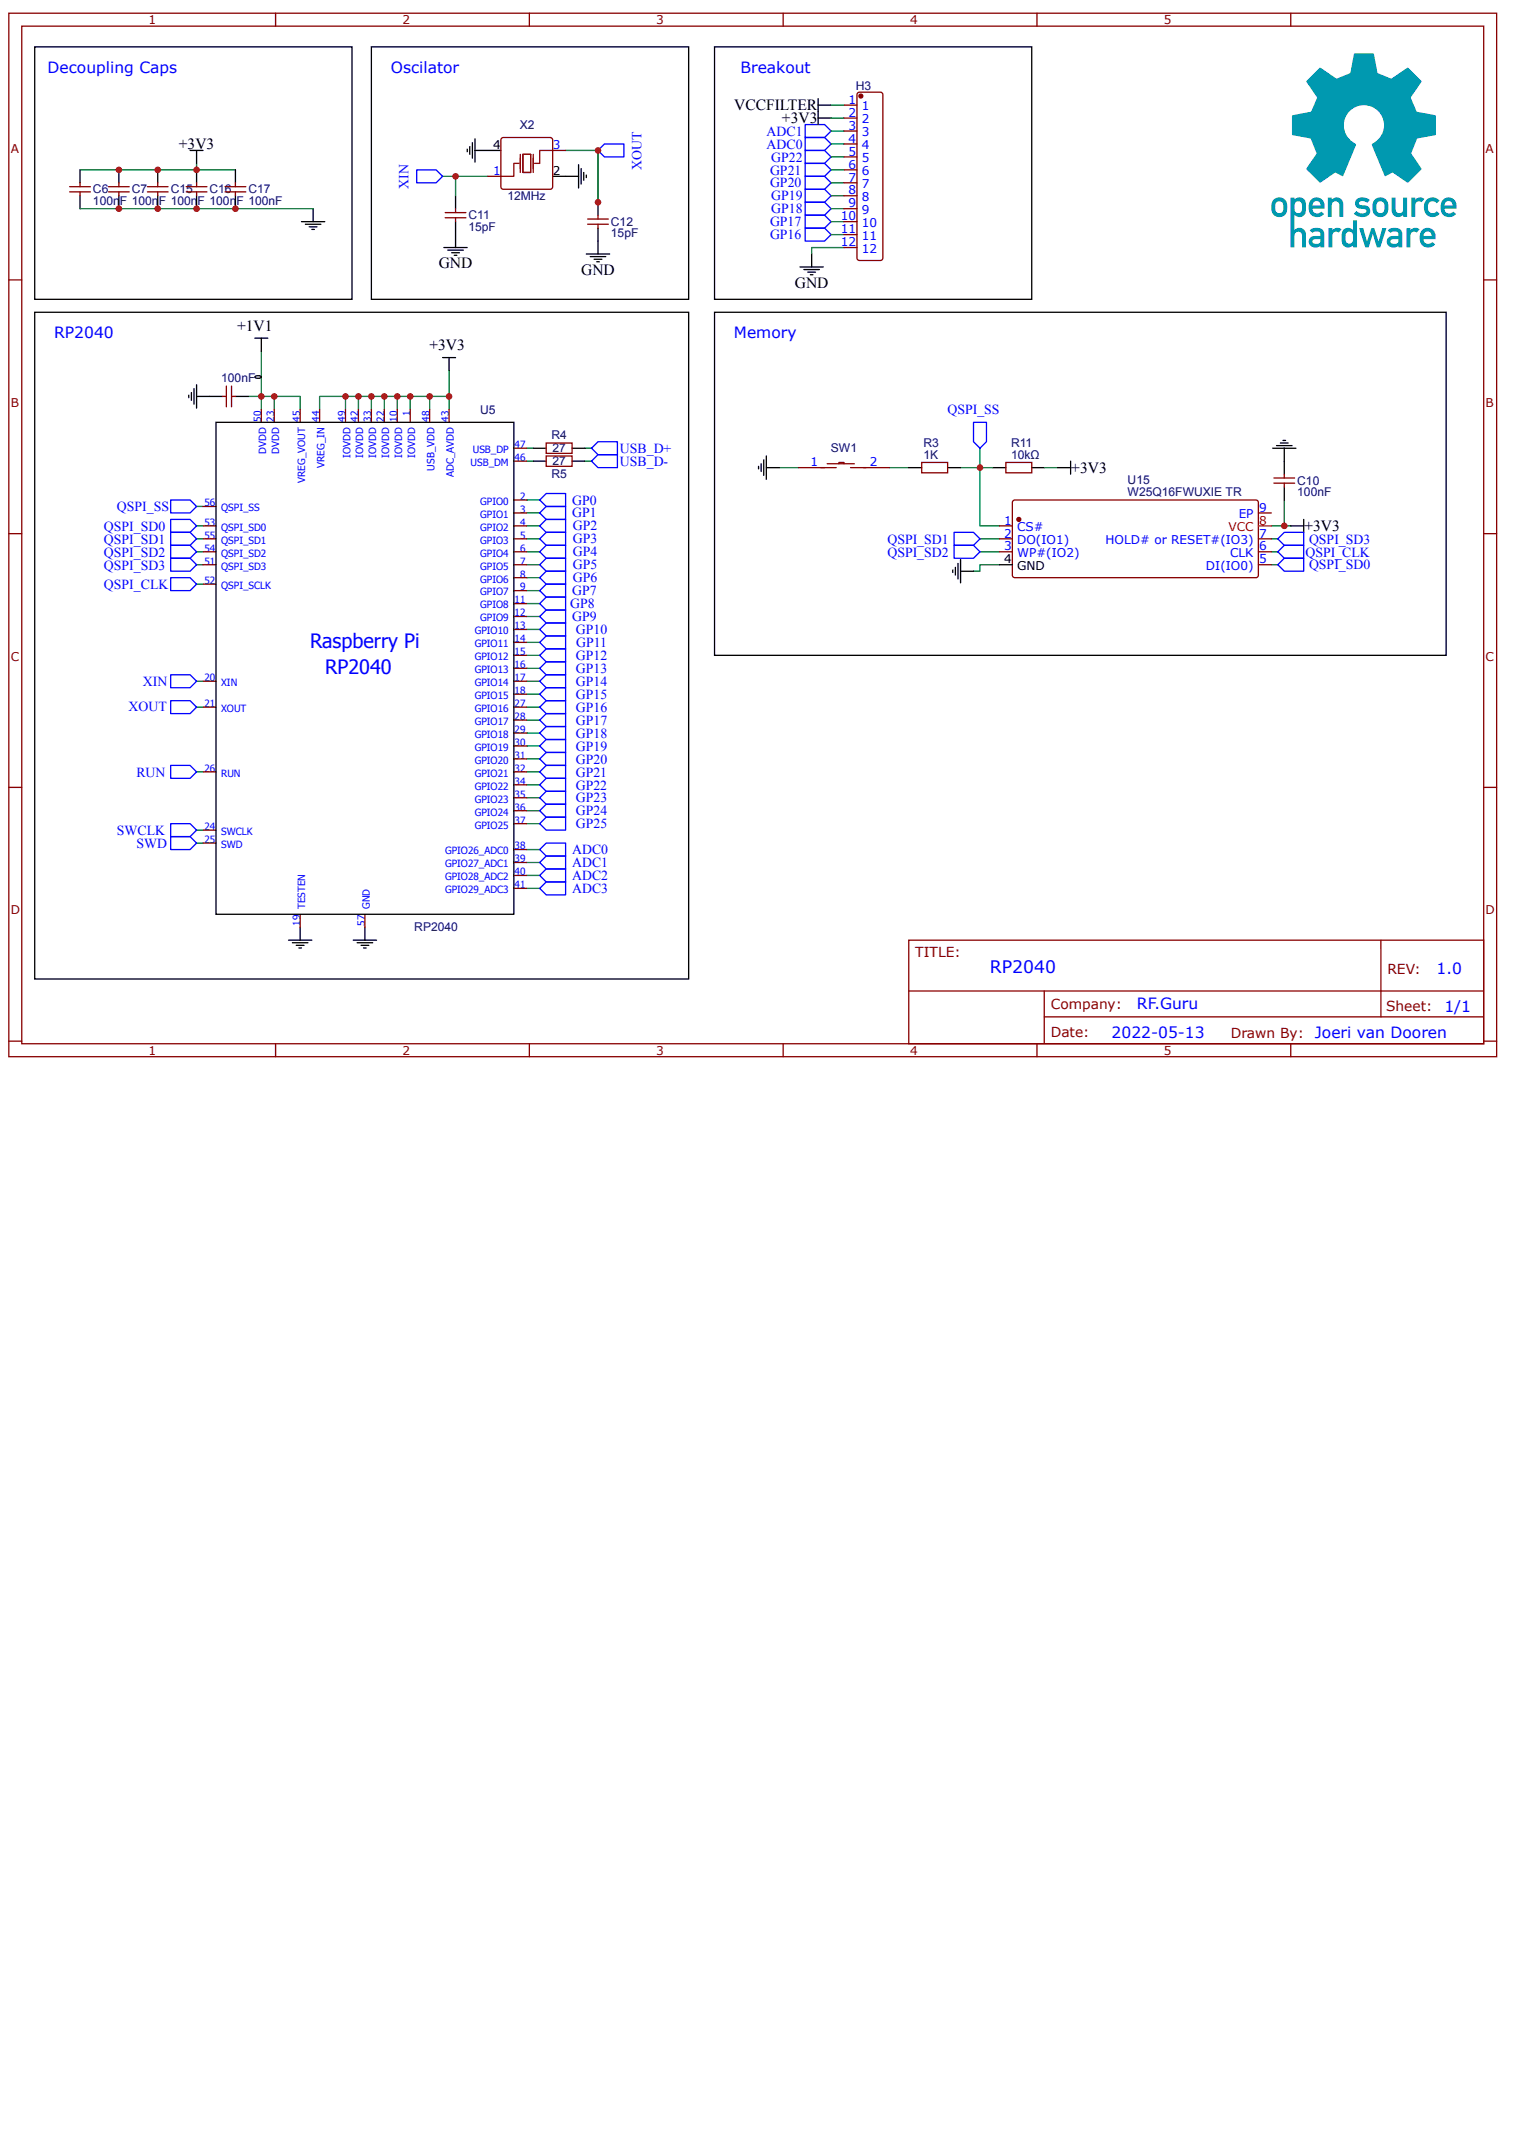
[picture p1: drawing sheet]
<svg xmlns="http://www.w3.org/2000/svg" width="210mm" height="297mm" viewBox="0 0 210 297" stroke-linecap="round" stroke-linejoin="round" font-family="sans-serif">
<g fill="none" stroke="#800" stroke-width=".18">
<path d="M1.2 1.8h205.3v144.1h-205.3zM3 3.6h201.8v140.5h-201.8zM38 1.8v1.8M69.2 19.1l.3-.1h6.4a.36 .36 0 0 1 .4 .3v6.5a.36 .36 0 0 1-.4 .3h-6.4a.36 .36 0 0 1-.4-.3v-6.5zM73.1 1.8v1.8M108.1 1.8v1.8M143.1 1.8v1.8M178.1 1.8v1.8M1.2 38.6h1.8M9.6 26.5h2.9M9.6 25.8h2.9M11 25.2v.6"/>
<path d="M11 26.5v.5M15 26.5h2.8M15 25.8h2.8M16.4 25.2v.6M16.4 26.5v.5M20.3 26.5h2.9M20.3 25.8h2.9M21.8 25.2v.6M21.8 26.5v.5M25.7 26.5h2.9M25.7 25.8h2.9M27.1 25.2v.6"/>
<path d="M27.1 26.5v.5M31.1 26.5h2.8M31.1 25.8h2.8M32.5 25.2v.6M32.5 26.5v.5M61.4 30.1h2.9M61.4 29.3h2.9M62.9 28.8v.5M62.9 30.1v.5M67.3 24.3h1.8M76.3 20.8h1.8M81.1 31h2.9"/>
<path d="M81.1 30.2h2.9M82.5 29.7v.5M82.5 31v.5M204.8 38.6h1.7M30.7 54.7h.5M31.2 53.3v2.8M32 53.3v2.8M32 54.7h.5M36.1 56.5v1.8M37.9 56.5v1.8M41.4 56.5v1.8M44.1 56.5v1.8"/>
<path d="M47.7 56.5v1.8M49.5 56.5v1.8M51.3 56.5v1.8M53 56.5v1.8M54.8 56.5v1.8M56.6 56.5v1.8M59.3 56.5v1.8M62 56.5v1.8M1.2 73.7h1.8M28 77.9h1.8M28 76.2h1.8M28 69.9h1.8"/>
<path d="M28 74.4h1.8M28 72.6h1.8M70.9 79.7h1.8M70.9 77.9h1.8M70.9 76.2h1.8M70.9 74.4h1.8M70.9 72.6h1.8M70.9 61.9h1.8M70.9 63.7h1.8M70.9 70.8h1.8M70.9 69h1.8M75.4 61.2h3.6v1.4h-3.6z"/>
<path d="M75.4 62.9h3.6v1.5h-3.6zM110.2 64.5h5.2M114.2 64h3.7M115.8 64v-.2h.7v.2M117.4 64.5h5.3M127.2 63.8h3.6v1.5h-3.6zM138.8 63.8h3.6v1.5h-3.6zM139.8 69.1l.3-.1h33.2a.36 .36 0 0 1 .4 .4v10a.36 .36 0 0 1-.4 .3h-33.2a.36 .36 0 0 1-.4-.3v-10zM175.8 66.7h2.9M175.8 66h2.9M177.2 65.4v.6M177.2 66.7v.5"/>
<path d="M204.8 73.7h1.7M28 80.6h1.8M28 97.6h1.8M28 94h1.8M70.9 81.5h1.8M70.9 99.4h1.8M70.9 97.6h1.8M70.9 94h1.8M70.9 95.8h1.8M70.9 92.2h1.8M70.9 90.5h1.8M70.9 88.7h1.8"/>
<path d="M70.9 86.9h1.8M70.9 85.1h1.8M70.9 83.3h1.8M1.2 108.7h1.8M28 106.5h1.8M28 116.4h1.8M28 114.6h1.8M70.9 119h1.8M70.9 117.3h1.8M70.9 113.7h1.8M70.9 111.9h1.8M70.9 110.1h1.8"/>
<path d="M70.9 108.3h1.8M70.9 106.5h1.8M70.9 104.8h1.8M70.9 103h1.8M70.9 101.2h1.8M204.8 108.7h1.7M41.4 126.2v1.8M50.4 126.2v1.8M70.9 122.6h1.8M70.9 120.8h1.8M125.4 129.8h79.4v14.3h-79.4zM125.4 136.8h79.3"/>
<path d="M144.1 136.8v7.1M190.6 129.8v10.6M1.2 143.7h1.8M38 144.1v1.8M73.1 144.1v1.8M108.1 144.1v1.8M143.1 144.1v1.8M144.1 140.4h60.6M178.1 144.1v1.8M204.8 143.7h1.7"/>
</g>
<g fill="none" stroke="#080" stroke-width=".18">
<path d="M11 23.4h21.5M11 28.8h32.2M27.1 22.6v.8M61.1 24.3h6.2M62.9 24.3v2.7M78.1 20.8h4.4v7.1v-7.1M36.1 48.5v6.2h-1.8M37.9 54.7h-1.8v1.8M37.9 56.5v-1.8h3.5v1.8M47.7 54.7h-3.6v1.8M49.5 54.7v1.8M51.3 54.7v1.8"/>
<path d="M53 54.7v1.8M54.8 54.7v1.8M56.6 54.7v1.8M59.3 54.7v1.8M62 54.7h-14.3v1.8M62 51.1v5.4M27.1 74.4h.9M27.1 76.2h.9M27.1 77.9h.9M27.1 72.6h.9M27.1 69.9h.9M72.7 74.4h1.8"/>
<path d="M72.7 76.2h1.8M72.7 77.9h1.8M72.7 72.6h1.8M72.7 79.7h1.8M72.7 70.8h1.8M72.7 69h1.8M72.7 61.9h.9M72.7 63.7h.9M80.7 61.9h.9M80.7 63.7h.9M107.5 64.5h2.7M122.7 64.5h2.7"/>
<path d="M132.6 64.5h2.6v8.1h2.7M135.2 61.9v2.6h1.8M135.2 74.4h2.7M135.2 76.2h2.7M137.9 77.9h-2.7v.9h-.9M144.2 64.5h1.8M175.4 74.4h.9M175.4 76.2h.9M175.4 77.9h.9M177.2 69v3.6h-1.8M177.2 72.6h.9M27.1 97.6h.9"/>
<path d="M27.1 94h.9M27.1 80.6h.9M72.7 99.4h1.8M72.7 97.6h1.8M72.7 95.8h1.8M72.7 94h1.8M72.7 92.2h1.8M72.7 90.5h1.8M72.7 88.7h1.8M72.7 86.9h1.8M72.7 85.1h1.8M72.7 83.3h1.8"/>
<path d="M72.7 81.5h1.8M27.1 106.5h.9M27.1 116.4h.9M27.1 114.6h.9M72.7 119h1.8M72.7 117.3h1.8M72.7 113.7h1.8M72.7 111.9h1.8M72.7 110.1h1.8M72.7 108.3h1.8M72.7 106.5h1.8M72.7 104.8h1.8"/>
<path d="M72.7 103h1.8M72.7 101.2h1.8M72.7 122.6h1.8M72.7 120.8h1.8"/>
</g>
<g fill="none" stroke="#000" stroke-width=".18">
<path d="M65.2 19.7v2.1M65.5 19.2v3.2M11 23.4v1.8M11 27v1.8M16.4 23.4v1.8M16.4 27v1.8M21.8 23.4v1.8M21.8 27v1.8M26.2 20.8h1.8M27.1 20.8v1.8M27.1 23.4v1.8M27.1 27v1.8"/>
<path d="M32.5 23.4v1.8M32.5 27v1.8M41.6 30.6h3.2M42.1 31h2.2M42.7 31.3h1M43 31.7h.4M43.2 28.8v1.8M61.3 34.2h3.2M61.8 34.5h2.1M62.3 34.9h1.1M62.7 35.2h.3M62.9 27v1.8"/>
<path d="M62.9 30.6v3.6M64.5 20.6v.3M64.8 20.2v1.1M65.5 20.8h3.6M76.3 24.3h3.5M79.8 22.7v3.2M80.2 23.3v2.1M80.6 23.8v1.1M80.9 24.2v.3M80.9 35.1h3.2M81.5 35.4h2.1M82 35.8h1.1"/>
<path d="M82.3 36.1h.4M82.5 27.9v1.8M82.5 31.5v3.6M26.1 54.5v.4M26.4 54.2v1.1M26.8 53.6v2.2M27.1 54.7h3.6M27.1 53.1v3.2M29.8 58.3h41.1v67.9h-41.1zM32.5 54.7h1.8M35.2 46.7h1.8M35.2 52l.6-.1 .3 .1a.65 .65 0 0 1-.9 0z"/>
<path d="M36.1 46.7v1.8M61.1 49.4h1.8M62 49.4v1.7M73.6 61.9h1.8M73.6 63.7h1.8M79 61.9h1.7M79 63.7h1.7M104.7 64.4v.3M105 64v1.1M105.4 63.5v2.1M105.8 64.5h1.7M105.8 62.9v3.3"/>
<path d="M125.4 64.5h1.8M130.8 64.5h1.8M131.5 78.7v.3M131.8 78.3v1.1M132.2 77.8v2.1M132.6 78.8h1.7M132.6 77.2v3.3M137 64.5h1.8M142.4 64.5h1.8M146 64.5h1.7M147.7 63.7v1.7M175.6 61.9h3.2"/>
<path d="M176.2 61.5h2.1M176.7 61.2h1.1M177.1 60.8h.3M177.2 61.9v3.5M177.2 67.2v1.8M178.1 72.6h1.8M179.9 71.7v1.8M39.8 129.8h3.2M40.4 130.1h2.1M40.9 130.5h1.1M41.2 130.8h.4M41.4 128v1.8"/>
<path d="M48.8 129.8h3.2M49.3 130.1h2.1M49.8 130.5h1.1M50.2 130.8h.3M50.4 128v1.8"/>
</g>
<g fill="none" stroke="#00f" stroke-width=".18">
<path d="M57.5 23.4h2.7l.9 .9-.9 .9h-2.7zM82.5 20.8l.9-.9h2.7v1.8h-2.7zM134.3 58.3h1.8v2.7l-.9 .9-.9-.9zM23.6 77.1h2.6l.9 .8-.9 .9h-2.6zM23.6 75.3h2.6l.9 .9-.9 .9h-2.6zM23.6 73.5h2.6l.9 .9-.9 .9h-2.6zM23.6 79.7h2.6l.9 .9-.9 .9h-2.6zM23.6 71.7h2.6l.9 .9-.9 .9h-2.6zM23.6 69h2.6l.9 .9-.9 .9h-2.6zM74.5 70.8l.9-.9h2.7v1.8h-2.7zM74.5 69l.9-.9h2.7v1.8h-2.7zM74.5 79.7l.9-.9h2.7v1.8h-2.7z"/>
<path d="M74.5 77.9l.9-.8h2.7v1.7h-2.7zM75.4 75.3h2.7v1.8h-2.7l-.9-.9zM75.4 73.5h2.7v1.8h-2.7l-.9-.9zM75.4 71.7h2.7v1.8h-2.7l-.9-.9zM81.6 63.7l.9-.9h2.7v1.7h-2.7zM81.6 61.9l.9-.9h2.7v1.8h-2.7zM131.7 75.3h2.6l.9 .9-.9 .9h-2.6zM131.7 73.5h2.6l.9 .9-.9 .9h-2.6zM176.3 76.2l.9-.9h2.7v1.8h-2.7zM176.3 74.4l.9-.9h2.7v1.8h-2.7zM176.3 77.9l.9-.8h2.7v1.7h-2.7zM23.6 96.7h2.6l.9 .9-.9 .9h-2.6z"/>
<path d="M23.6 93.1h2.6l.9 .9-.9 .9h-2.6zM74.5 99.4l.9-.9h2.7v1.8h-2.7zM74.5 97.6l.9-.9h2.7v1.8h-2.7zM74.5 95.8l.9-.9h2.7v1.8h-2.7zM74.5 94l.9-.9h2.7v1.8h-2.7zM74.5 92.2l.9-.8h2.7v1.7h-2.7zM74.5 90.5l.9-.9h2.7v1.8h-2.7zM74.5 85.1l.9-.9h2.7v1.8h-2.7zM74.5 81.5l.9-.9h2.7v1.8h-2.7zM74.5 86.9l.9-.9h2.7v1.8h-2.7zM74.5 83.3l.9-.9h2.7v1.8h-2.7zM75.4 87.8h2.7v1.8h-2.7l-.9-.9z"/>
<path d="M23.6 115.5h2.6l.9 .9-.9 .9h-2.6zM23.6 113.7h2.6l.9 .9-.9 .9h-2.6zM23.6 105.6h2.6l.9 .9-.9 .9h-2.6zM74.5 113.7l.9-.9h2.7v1.8h-2.7zM74.5 111.9l.9-.9h2.7v1.8h-2.7zM74.5 110.1l.9-.9h2.7v1.8h-2.7zM74.5 104.8l.9-.9h2.7v1.7h-2.7zM74.5 103l.9-.9h2.7v1.8h-2.7zM74.5 101.2l.9-.9h2.7v1.8h-2.7zM74.5 119l.9-.8h2.7v1.7h-2.7zM74.5 117.3l.9-.9h2.7v1.8h-2.7zM74.5 108.3l.9-.9h2.7v1.8h-2.7z"/>
<path d="M74.5 106.5l.9-.9h2.7v1.8h-2.7zM74.5 122.6l.9-.9h2.7v1.8h-2.7zM74.5 120.8l.9-.9h2.7v1.8h-2.7z"/>
</g>
<path d="M71.6 22.6h-.7v1.7h-1.8M71.8 21.3v2.5M72.2 21.3h1v2.5h-1zM73.6 21.3v2.5M76.3 20.8h-1.8v1.8h-.7" fill="none" stroke="#801" stroke-width=".18"/>
<circle cx="140.6" cy="71.7" r=".27" fill="#800"/>
<g fill="none" stroke="#800" stroke-width=".18">
<path d="M118.4 12.8l.2-.1h2.9a.36 .36 0 0 1 .3 .4v22.5a.36 .36 0 0 1-.3 .4h-2.9a.36 .36 0 0 1-.3-.4v-22.5zM137.9 72.6h1.8M137.9 74.4h1.8M137.9 76.2h1.8M173.7 74.4h1.7M173.7 76.2h1.7M173.7 77.9h1.7M173.7 70.8h1.7"/>
<circle cx="140.6" cy="71.7" r=".27"/>
</g>
<path d="M112.9 16.3h1.8M112.9 13.6v3.6M112.9 14.5h1.8M110.4 36.8h3.2M110.9 37.2h2.2M111.5 37.6h1M111.8 37.9h.4M112 35.1v1.7M137.9 77.9h1.8" fill="none" stroke="#000" stroke-width=".18"/>
<path d="M173.7 72.6h1.7" fill="none" stroke="#f00" stroke-width=".18"/>
<path d="M111.1 17.2h2.7l.9 .9-.9 .9h-2.7zM111.1 19h2.7l.9 .9-.9 .9h-2.7zM111.1 31.5h2.7l.9 .9-.9 .9h-2.7zM111.1 29.7h2.7l.9 .9-.9 .9h-2.7zM111.1 24.3h2.7l.9 .9-.9 .9h-2.7zM111.1 22.6h2.7l.9 .8-.9 .9h-2.7zM111.1 20.8h2.7l.9 .9-.9 .9h-2.7zM111.1 27.9h2.7l.9 .9-.9 .9h-2.7zM111.1 26.1h2.7l.9 .9-.9 .9h-2.7z" fill="none" stroke="#00f" stroke-width=".18"/>
<path d="M114.7 14.5h1.8M114.7 16.3h1.8M114.7 18.1h1.8M114.7 19.9h1.8M114.7 21.7h1.8M114.7 23.4h1.8M114.7 25.2h1.8M114.7 27h1.8M114.7 28.8h1.8M114.7 30.6h1.8M114.7 32.4h1.8M116.5 34.2h-4.5v.9" fill="none" stroke="#080" stroke-width=".18"/>
<circle cx="118.8" cy="13.3" r=".27" fill="#800"/>
<g fill="none" stroke="#800" stroke-width=".18">
<path d="M116.5 14.5h1.8M116.5 16.3h1.8M116.5 18.1h1.8M116.5 19.9h1.8M116.5 21.7h1.8M116.5 23.4h1.8M116.5 25.2h1.8M116.5 27h1.8M116.5 28.8h1.8M116.5 30.6h1.8M116.5 32.4h1.8M116.5 34.2h1.8"/>
<circle cx="118.8" cy="13.3" r=".27"/>
</g>
<path d="M4.8 6.5h43.8v34.8h-43.8zM51.3 6.5h43.7v34.8h-43.7zM98.6 6.5h43.8v34.8h-43.8zM4.8 43.1h90.2v92h-90.2zM98.6 43.1h101v47.4h-101z" fill="none" stroke="#000" stroke-width=".18"/>
<g fill="#0099b0">
<path d="M180.3 11.2l1.9-1.9 2.3 1.5 1.7-.7 .2-.1 .4-2.5 .2-.1h2.6l.5 2.7 1.8 .7h.2l2.1-1.4h.2l1.8 1.8-1.5 2.3 .8 1.8 .1 .1 2.4 .5 .2 .1-.1 2.6-2.5 .5-.8 2v.2l1.4 1.9-.1 .2-1.8 1.8-2.1-1.4-1.1 .5-1.8-4.4a2.83 2.83 0 0 0 1.6-3.1 2.83 2.83 0 0 0-2.7-2.3 2.8 2.8 0 0 0-2.7 2.2 2.8 2.8 0 0 0 1.6 3.2v.1l-1.8 4.3-1-.5-2.1 1.4-1.9-1.8v-.2l1.4-1.9v-.2l-.8-2-2.6-.5v-2.6l.1-.1 2.5-.5 .8-1.8v-.2l-1.4-2.1z"/>
<path d="M178.9 27.9a1.33 1.33 0 0 0 0 1.5h.3a.62 .62 0 0 0 .5-.8 .6 .6 0 0 0-.2-.6 .6 .6 0 0 0-.6-.1zM178.1 27.3h.5v.3a.9 .9 0 0 1 1.1-.3 .9 .9 0 0 1 .5 .9v.8a.9 .9 0 0 1-.5 .9 .9 .9 0 0 1-1.1-.2v2.1a.91 .91 0 0 1 1-.3 .91 .91 0 0 1 .6 .9v1.7h-.5l-.1-1.9a.53 .53 0 0 0-.9 0l-.1 1.9h-.5z"/>
</g>
<g fill="#0099b0">
<path d="M180.9 31.7l-.2 .1 .5 .4a.72 .72 0 0 1 1-.1v.5h-.7a.81 .81 0 0 0-.9 .8 .81 .81 0 0 0 .9 .8 .67 .67 0 0 0 .7-.3v.2h.5v-1.8a1.01 1.01 0 0 0-1.3-.8zM181.2 33.2l.4-.2h.6a.49 .49 0 0 1-.1 .5 .49 .49 0 0 1-.5 .2l-.4-.2z" fill-rule="evenodd"/>
<path d="M183.3 31.5h.6v.3a.89 .89 0 0 1 1.2-.2l-.4 .5a.53 .53 0 0 0-.7 .1l-.1 1.9h-.6z" fill-rule="evenodd"/>
<path d="M185.3 31.8a2.82 2.82 0 0 0 0 2 .92 .92 0 0 0 1.4 .1v.2h.6v-3.7h-.6v1.4a.91 .91 0 0 0-1.4 0zM185.9 32.1l.3-.1a.62 .62 0 0 1 .5 .8 .6 .6 0 0 1-.1 .7 .6 .6 0 0 1-.7 .1 1.33 1.33 0 0 1 0-1.5z" fill-rule="evenodd"/>
<path d="M187.6 31.5h.5l.5 1.8 .7-1.8h.3l.6 1.8 .6-1.8h.5l-.8 2.6h-.5l-.5-1.8-.6 1.8h-.5z" fill-rule="evenodd"/>
<path d="M191.7 31.7l-.2 .1 .4 .4a.72 .72 0 0 1 1-.1l.1 .5h-.8a.81 .81 0 0 0-.8 .8 .81 .81 0 0 0 .9 .8 .67 .67 0 0 0 .7-.3v.2h.5v-1.8a1.01 1.01 0 0 0-1.4-.8zM191.9 33.2l.4-.2h.7a.49 .49 0 0 1-.1 .5 .49 .49 0 0 1-.5 .2l-.5-.2z" fill-rule="evenodd"/>
<path d="M194.1 31.5h.5l.1 .3a.89 .89 0 0 1 1.2-.2l-.4 .5a.53 .53 0 0 0-.8 .1l-.1 1.9h-.5z" fill-rule="evenodd"/>
<path d="M196.4 31.6a1.64 1.64 0 0 0 0 2.4 1.31 1.31 0 0 0 1.7-.3l-.4-.3a.68 .68 0 0 1-.8 .2 .68 .68 0 0 1-.4-.6h1.6a1.16 1.16 0 0 0-.4-1.3 1.16 1.16 0 0 0-1.3-.1zM196.6 32.1a.56 .56 0 0 1 .7-.1 .56 .56 0 0 1 .3 .6h-1.1z" fill-rule="evenodd"/>
<path d="M175.7 27.6a1.58 1.58 0 0 0 .5 2.3 1.13 1.13 0 0 0 1.4-1.3 1.12 1.12 0 0 0-.5-1.2 1.12 1.12 0 0 0-1.4 .2zM176.1 28a.6 .6 0 0 1 .8-.1 .6 .6 0 0 1 .2 .7 .6 .6 0 0 1-.6 .8 .6 .6 0 0 1-.5-.8z" fill-rule="evenodd"/>
<path d="M181.1 27.4a1.64 1.64 0 0 0 0 2.4 1.31 1.31 0 0 0 1.6-.3l-.4-.3a.68 .68 0 0 1-.7 .2 .68 .68 0 0 1-.5-.6h1.7a1.16 1.16 0 0 0-.4-1.3 1.16 1.16 0 0 0-1.3-.1zM181.3 27.9a.56 .56 0 0 1 .6-.1 .56 .56 0 0 1 .4 .6h-1.2z" fill-rule="evenodd"/>
<path d="M183.2 27.3h.6v.3a.91 .91 0 0 1 1-.3 .91 .91 0 0 1 .6 .9v1.7h-.6v-1.9a.53 .53 0 0 0-.9 0l-.1 1.9h-.6z" fill-rule="evenodd"/>
<path d="M187.3 27.5a1.54 1.54 0 0 1 1.7 .1l-.3 .4a.73 .73 0 0 0-1.2 .1l.2 .2h.2a.94 .94 0 0 1 1.2 .8 1.18 1.18 0 0 1-1.7 .7l-.6-.3 .4-.4a1.05 1.05 0 0 0 1.3 .2v-.3l-.3-.1a.99 .99 0 0 1-1.2-.8l.1-.4z" fill-rule="evenodd"/>
<path d="M189.7 27.6a1.58 1.58 0 0 0 .4 2.3 1.13 1.13 0 0 0 1.5-1.3 1.12 1.12 0 0 0-.6-1.2 1.12 1.12 0 0 0-1.3 .2zM190.1 28a.6 .6 0 0 1 .7-.1 .6 .6 0 0 1 .3 .7 .6 .6 0 0 1-.6 .8 .6 .6 0 0 1-.6-.8z" fill-rule="evenodd"/>
<path d="M192.1 27.3h.5l.1 1.9a.53 .53 0 0 0 .9 0v-1.9h.6v2.6h-.6v-.2a.91 .91 0 0 1-1 .2 .91 .91 0 0 1-.5-.9z" fill-rule="evenodd"/>
<path d="M194.8 27.3h.5v.3a.89 .89 0 0 1 1.3-.2l-.4 .5a.53 .53 0 0 0-.8 .1l-.1 1.9h-.5z" fill-rule="evenodd"/>
<path d="M196.8 27.7a1.22 1.22 0 0 1 1.9 0l-.4 .4a.69 .69 0 0 0-.9-.3 .69 .69 0 0 0-.4 .8 .69 .69 0 0 0 .4 .8 .69 .69 0 0 0 .9-.2l.4 .3a1.22 1.22 0 0 1-1.5 .4 1.22 1.22 0 0 1-.7-1.3l.1-.5z" fill-rule="evenodd"/>
<path d="M199.3 27.4a1.64 1.64 0 0 0 0 2.4 1.31 1.31 0 0 0 1.6-.3l-.3-.3a.68 .68 0 0 1-.8 .2 .68 .68 0 0 1-.5-.6h1.7a1.16 1.16 0 0 0-.4-1.3 1.16 1.16 0 0 0-1.3-.1zM199.5 27.9a.56 .56 0 0 1 .6-.1 .56 .56 0 0 1 .4 .6h-1.2z" fill-rule="evenodd"/>
</g>
<g fill="#c00">
<circle cx="135.2" cy="64.5" r=".45"/>
<circle cx="177.2" cy="72.6" r=".45"/>
<circle cx="36.1" cy="54.7" r=".45"/>
<circle cx="37.9" cy="54.7" r=".45"/>
<circle cx="47.7" cy="54.7" r=".45"/>
<circle cx="59.3" cy="54.7" r=".45"/>
<circle cx="56.6" cy="54.7" r=".45"/>
<circle cx="54.8" cy="54.7" r=".45"/>
<circle cx="53" cy="54.7" r=".45"/>
<circle cx="51.3" cy="54.7" r=".45"/>
<circle cx="49.5" cy="54.7" r=".45"/>
<circle cx="62" cy="54.7" r=".45"/>
<circle cx="21.8" cy="23.4" r=".45"/>
<circle cx="16.4" cy="23.4" r=".45"/>
<circle cx="27.1" cy="23.4" r=".45"/>
<circle cx="16.4" cy="28.8" r=".45"/>
<circle cx="21.8" cy="28.8" r=".45"/>
<circle cx="27.1" cy="28.8" r=".45"/>
<circle cx="82.5" cy="20.8" r=".45"/>
<circle cx="82.5" cy="27.9" r=".45"/>
<circle cx="62.9" cy="24.3" r=".45"/>
<circle cx="32.5" cy="28.8" r=".45"/>
</g>
<g font-size="2.7" fill="#00f">
<text x="42.8" y="89.4">Raspberry Pi</text>
<text x="44.9" y="93">RP2040</text>
</g>
<text font-size="2.4" fill="#00f" x="136.6" y="134.3">RP2040</text>
<g font-size="2.1" fill="#00f">
<text x="6.6" y="10">Decoupling Caps</text>
<text x="53.9" y="10">Oscilator</text>
<text x="102.2" y="10">Breakout</text>
<text x="7.5" y="46.7">RP2040</text>
<text x="101.3" y="46.7">Memory</text>
<text x="198.3" y="134.5">1.0</text>
<text x="153.4" y="143.3">2022-05-13</text>
<text x="156.9" y="139.3">RF.Guru</text>
<text x="181.5" y="143.2">Joeri van Dooren</text>
<text x="199.3" y="139.7">1/1</text>
</g>
<g font-size="2.1">
<text x="101.3" y="15.2">VCCFILTER</text>
<text x="107.9" y="17">+3V3</text>
<text x="24.7" y="20.6">+3V3</text>
<text x="60.5" y="37">GND</text>
<text x="80.2" y="37.9">GND</text>
<text x="109.7" y="39.7">GND</text>
<text x="32.7" y="45.6">+1V1</text>
<text x="59.3" y="48.3">+3V3</text>
<text x="147.8" y="65.3">+3V3</text>
<text x="180" y="73.3">+3V3</text>
</g>
<g font-size="1.9" fill="#00f">
<text x="88.5" y="23.4" transform="rotate(-90 88.5 23.4)">XOUT</text>
<text x="105.8" y="18.7">ADC1</text>
<text x="105.8" y="20.5">ADC0</text>
<text x="106.4" y="22.3">GP22</text>
<text x="56.4" y="26" transform="rotate(-90 56.4 26)">XIN</text>
<text x="106.3" y="25.9">GP20</text>
<text x="106.3" y="24.1">GP21</text>
<text x="106.4" y="29.4">GP18</text>
<text x="106.4" y="27.7">GP19</text>
<text x="106.3" y="33">GP16</text>
<text x="106.3" y="31.2">GP17</text>
<text x="130.7" y="57.2">QSPI_SS</text>
<text x="85.6" y="64.3">USB_D-</text>
<text x="85.6" y="62.5">USB_D+</text>
<text x="16.1" y="70.6">QSPI_SS</text>
<text x="78.9" y="71.4">GP1</text>
<text x="78.9" y="69.6">GP0</text>
<text x="14.3" y="76.8">QSPI_SD2</text>
<text x="14.3" y="75">QSPI_SD1</text>
<text x="14.3" y="73.3">QSPI_SD0</text>
<text x="79" y="76.8">GP4</text>
<text x="79" y="75">GP3</text>
<text x="79" y="73.2">GP2</text>
<text x="122.5" y="76.8">QSPI_SD2</text>
<text x="122.5" y="75">QSPI_SD1</text>
<text x="180.1" y="76.8">QSPI_CLK</text>
<text x="180.6" y="75">QSPI_SD3</text>
<text x="14.3" y="78.6">QSPI_SD3</text>
<text x="14.3" y="81.3">QSPI_CLK</text>
<text x="78.7" y="84">GP8</text>
<text x="78.9" y="82.1">GP7</text>
<text x="79" y="80.4">GP6</text>
<text x="79" y="78.6">GP5</text>
<text x="180.6" y="78.6">QSPI_SD0</text>
<text x="78.9" y="85.7">GP9</text>
<text x="79.5" y="87.5">GP10</text>
<text x="79.5" y="89.3">GP11</text>
<text x="19.7" y="94.7">XIN</text>
<text x="79.5" y="94.7">GP14</text>
<text x="79.5" y="92.9">GP13</text>
<text x="79.5" y="91.1">GP12</text>
<text x="17.7" y="98.1">XOUT</text>
<text x="79.5" y="101.8">GP18</text>
<text x="79.5" y="100">GP17</text>
<text x="79.5" y="98.3">GP16</text>
<text x="79.5" y="96.5">GP15</text>
<text x="18.8" y="107.2">RUN</text>
<text x="79.5" y="107.2">GP21</text>
<text x="79.5" y="105.4">GP20</text>
<text x="79.5" y="103.6">GP19</text>
<text x="79.5" y="109">GP22</text>
<text x="79.5" y="112.5">GP24</text>
<text x="79.5" y="110.8">GP23</text>
<text x="16.1" y="115.2">SWCLK</text>
<text x="18.8" y="117">SWD</text>
<text x="78.9" y="119.7">ADC1</text>
<text x="78.9" y="117.9">ADC0</text>
<text x="79.5" y="114.3">GP25</text>
<text x="78.9" y="123.2">ADC3</text>
<text x="78.9" y="121.5">ADC2</text>
</g>
<g font-size="1.9" fill="#800">
<text x="126.3" y="132.1">TITLE:</text>
<text x="191.5" y="134.5">REV:</text>
<text x="145" y="143.2">Date:</text>
<text x="145" y="139.3">Company:</text>
<text x="169.8" y="143.2">Drawn By:</text>
<text x="191.3" y="139.6">Sheet:</text>
</g>
<g font-size="1.7" fill="#800">
<text x="20.5" y="3.3">1</text>
<text x="55.5" y="3.3">2</text>
<text x="90.6" y="3.3">3</text>
<text x="125.6" y="3.3">4</text>
<text x="160.6" y="3.3">5</text>
<text x="1.5" y="21.1">A</text>
<text x="205" y="21.1">A</text>
<text x="1.5" y="56.1">B</text>
<text x="205" y="56.1">B</text>
<text x="1.5" y="91.2">C</text>
<text x="205" y="91.2">C</text>
<text x="1.5" y="126.2">D</text>
<text x="205" y="126.2">D</text>
<text x="20.5" y="145.6">1</text>
<text x="55.5" y="145.6">2</text>
<text x="90.6" y="145.6">3</text>
<text x="125.6" y="145.6">4</text>
<text x="160.6" y="145.6">5</text>
</g>
<g font-size="1.7" fill="#000080">
<text x="71.7" y="17.8">X2</text>
<text x="118.1" y="12.4">H3</text>
<text x="12.8" y="28.3">100nF 100nF 100nF 100nF 100nF</text>
<text x="12.8" y="26.7">C6</text>
<text x="18.2" y="26.7">C7</text>
<text x="23.6" y="26.7">C15</text>
<text x="28.9" y="26.7">C16</text>
<text x="34.3" y="26.7">C17</text>
<text x="70" y="27.6">12MHz</text>
<text x="64.7" y="31.9">15pF</text>
<text x="64.7" y="30.3">C11</text>
<text x="84.3" y="32.8">15pF</text>
<text x="84.3" y="31.2">C12</text>
<text x="30.5" y="52.8">100nF</text>
<text x="66.3" y="57.1">U5</text>
<text x="76.1" y="60.7">R4</text>
<text x="76.2" y="62.4">27</text>
<text x="76.2" y="64.2">27</text>
<text x="114.7" y="62.4">SW1</text>
<text x="127.5" y="63.3">1K</text>
<text x="127.5" y="61.7">R3</text>
<text x="139.5" y="63.3">10kΩ</text>
<text x="139.5" y="61.7">R11</text>
<text x="76.1" y="66">R5</text>
<text x="155.6" y="68.4">W25Q16FWUXIE TR</text>
<text x="155.6" y="66.9">U15</text>
<text x="179" y="68.5">100nF</text>
<text x="179" y="66.9">C10</text>
<text x="57.2" y="128.6">RP2040</text>
</g>
<g font-size="1.7" fill="#00f">
<text x="117.1" y="14.3">1</text>
<text x="117.1" y="16.1">2</text>
<text x="117.1" y="17.9">3</text>
<text x="118.9" y="15.2">1</text>
<text x="118.9" y="17">2</text>
<text x="76.3" y="20.6">3</text>
<text x="117.1" y="19.7">4</text>
<text x="117.1" y="21.5">5</text>
<text x="117.1" y="23.3">6</text>
<text x="118.9" y="18.8">3</text>
<text x="118.9" y="20.6">4</text>
<text x="118.9" y="22.4">5</text>
<text x="68.1" y="24.2">1</text>
<text x="117.1" y="25.1">7</text>
<text x="117.1" y="26.8">8</text>
<text x="117.1" y="28.6">9</text>
<text x="118.9" y="24.2">6</text>
<text x="118.9" y="25.9">7</text>
<text x="118.9" y="27.7">8</text>
<text x="118.9" y="29.5">9</text>
<text x="116.1" y="30.4">10</text>
<text x="116.1" y="32.2">11</text>
<text x="116.1" y="34">12</text>
<text x="118.9" y="31.3">10</text>
<text x="118.9" y="33.1">11</text>
<text x="118.9" y="34.9">12</text>
<text x="111.8" y="64.4">1</text>
<text x="120.1" y="64.4">2</text>
<text x="170.9" y="71.5">EP</text>
<text x="173.8" y="70.6">9</text>
<text x="138.6" y="72.4">1</text>
<text x="138.6" y="74.2">2</text>
<text x="138.6" y="76">3</text>
<text x="140.4" y="73.3">CS#</text>
<text x="140.4" y="75.1">DO(IO1)</text>
<text x="140.4" y="76.9">WP#(IO2)</text>
<text x="152.6" y="75.1">HOLD# or RESET#(IO3)</text>
<text x="169.8" y="76.9">CLK</text>
<text x="173.8" y="77.8">5</text>
<text x="173.8" y="76">6</text>
<text x="173.8" y="74.2">7</text>
<text x="166.4" y="78.7">DI(IO0)</text>
</g>
<g font-size="1.7">
<text x="68.1" y="20.6">4</text>
<text x="76.3" y="24.2">2</text>
<text x="138.6" y="77.8">4</text>
<text x="140.4" y="78.7">GND</text>
</g>
<g font-size="1.7" fill="#f00">
<text x="169.5" y="73.3">VCC</text>
<text x="173.8" y="72.4">8</text>
</g>
<g font-size="1.4" fill="#00f">
<text x="36" y="58.2" transform="rotate(-90 36 58.2)">50</text>
<text x="37.8" y="58.2" transform="rotate(-90 37.8 58.2)">23</text>
<text x="41.4" y="58.2" transform="rotate(-90 41.4 58.2)">45</text>
<text x="44.1" y="58.2" transform="rotate(-90 44.1 58.2)">44</text>
<text x="47.7" y="58.2" transform="rotate(-90 47.7 58.2)">49</text>
<text x="49.4" y="58.2" transform="rotate(-90 49.4 58.2)">42</text>
<text x="51.2" y="58.2" transform="rotate(-90 51.2 58.2)">33</text>
<text x="53" y="58.2" transform="rotate(-90 53 58.2)">22</text>
<text x="54.8" y="58.2" transform="rotate(-90 54.8 58.2)">10</text>
<text x="56.6" y="57.4" transform="rotate(-90 56.6 57.4)">1</text>
<text x="59.3" y="58.2" transform="rotate(-90 59.3 58.2)">48</text>
<text x="62" y="58.2" transform="rotate(-90 62 58.2)">43</text>
<text x="36.7" y="62.6" transform="rotate(-90 36.7 62.6)">DVDD</text>
<text x="38.5" y="62.6" transform="rotate(-90 38.5 62.6)">DVDD</text>
<text x="44.8" y="64.6" transform="rotate(-90 44.8 64.6)">VREG_IN</text>
<text x="48.3" y="63.2" transform="rotate(-90 48.3 63.2)">IOVDD</text>
<text x="50.1" y="63.2" transform="rotate(-90 50.1 63.2)">IOVDD</text>
<text x="51.9" y="63.2" transform="rotate(-90 51.9 63.2)">IOVDD</text>
<text x="53.7" y="63.2" transform="rotate(-90 53.7 63.2)">IOVDD</text>
<text x="55.5" y="63.2" transform="rotate(-90 55.5 63.2)">IOVDD</text>
<text x="57.3" y="63.2" transform="rotate(-90 57.3 63.2)">IOVDD</text>
<text x="60" y="64.9" transform="rotate(-90 60 64.9)">USB_VDD</text>
<text x="62.6" y="65.8" transform="rotate(-90 62.6 65.8)">ADC_AVDD</text>
<text x="65" y="64.3">USB_DM</text>
<text x="65.3" y="62.5">USB_DP</text>
<text x="71" y="61.8">47</text>
<text x="71" y="63.6">46</text>
<text x="28.2" y="69.9">56</text>
<text x="30.5" y="70.6">QSPI_SS</text>
<text x="42.1" y="66.6" transform="rotate(-90 42.1 66.6)">VREG_VOUT</text>
<text x="66.3" y="71.5">GPIO1</text>
<text x="66.3" y="69.7">GPIO0</text>
<text x="71.8" y="70.8">3</text>
<text x="71.8" y="69">2</text>
<text x="28.2" y="74.4">55</text>
<text x="28.2" y="76.1">54</text>
<text x="28.2" y="72.6">53</text>
<text x="28.2" y="77.9">51</text>
<text x="30.5" y="75">QSPI_SD1</text>
<text x="30.5" y="76.8">QSPI_SD2</text>
<text x="30.5" y="73.3">QSPI_SD0</text>
<text x="66.3" y="76.8">GPIO4</text>
<text x="66.3" y="75">GPIO3</text>
<text x="66.3" y="73.3">GPIO2</text>
<text x="71.8" y="77.9">7</text>
<text x="71.8" y="76.1">6</text>
<text x="71.8" y="74.4">5</text>
<text x="71.8" y="72.6">4</text>
<text x="28.2" y="80.6">52</text>
<text x="30.5" y="81.3">QSPI_SCLK</text>
<text x="30.5" y="78.6">QSPI_SD3</text>
<text x="66.3" y="82.2">GPIO7</text>
<text x="66.3" y="80.4">GPIO6</text>
<text x="66.3" y="78.6">GPIO5</text>
<text x="66.3" y="84">GPIO8</text>
<text x="71" y="83.3">11</text>
<text x="71.8" y="81.5">9</text>
<text x="71.8" y="79.7">8</text>
<text x="65.5" y="89.3">GPIO11</text>
<text x="65.5" y="87.6">GPIO10</text>
<text x="66.3" y="85.8">GPIO9</text>
<text x="71" y="88.7">14</text>
<text x="71" y="86.9">13</text>
<text x="71" y="85.1">12</text>
<text x="28.2" y="94">20</text>
<text x="30.5" y="94.7">XIN</text>
<text x="65.5" y="94.7">GPIO14</text>
<text x="65.5" y="92.9">GPIO13</text>
<text x="65.5" y="91.1">GPIO12</text>
<text x="71" y="95.8">18</text>
<text x="71" y="94">17</text>
<text x="71" y="92.2">16</text>
<text x="71" y="90.4">15</text>
<text x="28.2" y="97.6">21</text>
<text x="30.5" y="98.3">XOUT</text>
<text x="65.5" y="101.9">GPIO18</text>
<text x="65.5" y="100.1">GPIO17</text>
<text x="65.5" y="98.3">GPIO16</text>
<text x="65.5" y="96.5">GPIO15</text>
<text x="71" y="101.2">29</text>
<text x="71" y="99.4">28</text>
<text x="71" y="97.6">27</text>
<text x="28.2" y="106.5">26</text>
<text x="30.5" y="107.2">RUN</text>
<text x="65.5" y="107.2">GPIO21</text>
<text x="65.5" y="105.4">GPIO20</text>
<text x="65.5" y="103.6">GPIO19</text>
<text x="71" y="106.5">32</text>
<text x="71" y="104.7">31</text>
<text x="71" y="102.9">30</text>
<text x="65.5" y="112.6">GPIO24</text>
<text x="65.5" y="110.8">GPIO23</text>
<text x="65.5" y="109">GPIO22</text>
<text x="71" y="113.7">37</text>
<text x="71" y="111.9">36</text>
<text x="71" y="110.1">35</text>
<text x="71" y="108.3">34</text>
<text x="28.2" y="116.4">25</text>
<text x="28.2" y="114.6">24</text>
<text x="30.5" y="117">SWD</text>
<text x="30.5" y="115.3">SWCLK</text>
<text x="61.4" y="119.7">GPIO27_ADC1</text>
<text x="61.4" y="117.9">GPIO26_ADC0</text>
<text x="65.5" y="114.4">GPIO25</text>
<text x="71" y="119">39</text>
<text x="71" y="117.2">38</text>
<text x="42.1" y="125.5" transform="rotate(-90 42.1 125.5)">TESTEN</text>
<text x="51" y="125.5" transform="rotate(-90 51 125.5)">GND</text>
<text x="61.4" y="123.3">GPIO29_ADC3</text>
<text x="61.4" y="121.5">GPIO28_ADC2</text>
<text x="71" y="122.6">41</text>
<text x="71" y="120.8">40</text>
<text x="41.4" y="127.8" transform="rotate(-90 41.4 127.8)">19</text>
<text x="50.3" y="127.8" transform="rotate(-90 50.3 127.8)">57</text>
</g>
</svg>
